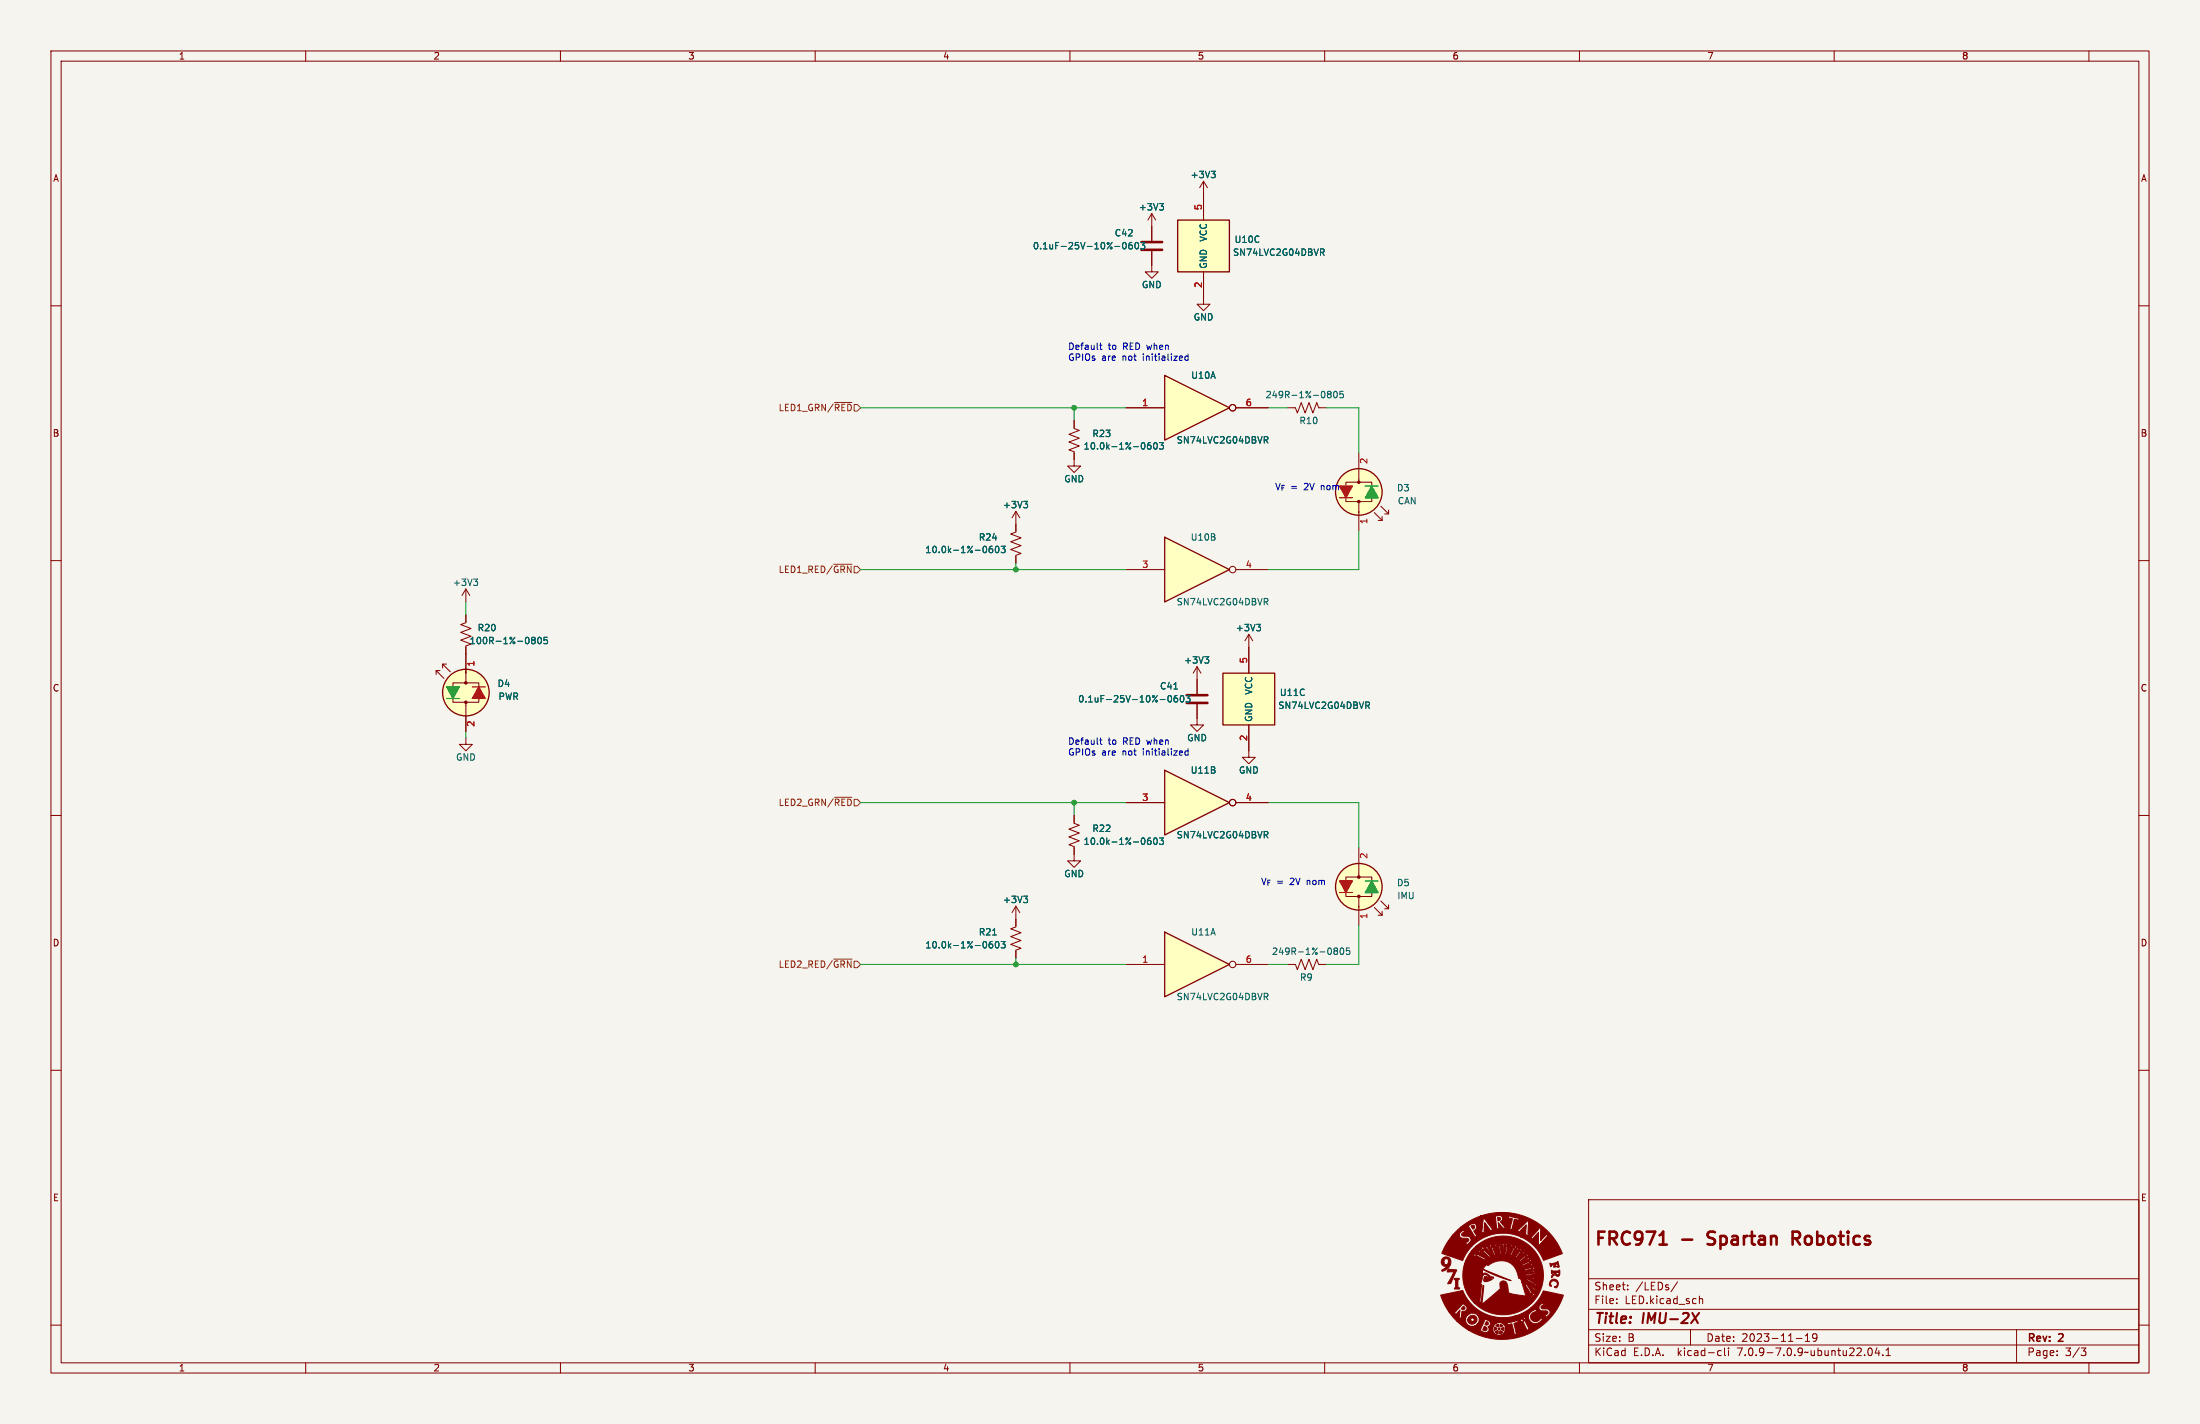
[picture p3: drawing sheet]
<svg xmlns="http://www.w3.org/2000/svg" width="432mm" height="279mm" viewBox="0 0 432 279" stroke-linecap="round" stroke-linejoin="round" font-family="sans-serif">
<path d="M0 0h431.8v279.4h-431.8z" fill="#f5f4ef" stroke="#f5f4ef" stroke-width=".2"/>
<g fill="none" stroke="#840000" stroke-width=".2">
<path d="M10 10h411.8v259.4h-411.8zM12 12h407.8v255.4h-407.8zM60 10v2M110 10v2M160 10v2M210 10v2M260 10v2M310 10v2M360 10v2M410 10v2M10 60h2M419.8 60h2"/>
<path d="M10 110h2M419.8 110h2M10 160h2M419.8 160h2M10 210h2M419.8 210h2M311.8 235.4h108v32h-108zM10 260h2M311.8 256.9h108M311.8 250.9h108M317.3 255.6v.2M317.3 254.9v.1"/>
<path d="M319.5 252.9v.2M319.5 252.2v.1M329.3 251.5l-1.3 1.9M333.5 254.3v1.5M333.5 254.9l.3-.1 .3 .1 .1 .9M419.8 260h2M60 267.4v2M110 267.4v2M160 267.4v2M210 267.4v2M260 267.4v2M310 267.4v2"/>
<path d="M311.8 263.9h108M311.8 260.9h108M331.8 260.9v3M337.4 265l.4 .1M337.8 265.9l-.4 .1M338.5 264.5v1.3l.2 .2M339.3 264.5v.1M339.3 265v1M352.5 262.6h1.2M354.3 263.2h.9M354.3 262.1l.5-.4v1.5M356.6 262.3l-.3 .3h-.3l-.2-.3 .1-.5 .4-.1 .2 .1a.99 .99 0 0 1-.3 1.4h-.3"/>
<path d="M360 267.4v2M366.8 264.6l.2-.1a.8 .8 0 0 1 .5 .7 .8 .8 0 0 1-.5 .8 .99 .99 0 0 1-.2-1.4zM368.4 264.4l-.4 1.1h1M368.8 265v1M369.5 265.8v.2M370.2 266h.8M370.2 264.9l.4-.4v1.5M395.8 260.9v6.5M403.8 265.8v.2M403.8 265.1v.1M408.5 264.5h.9l-.5 .6 .4 .1 .1 .5-.3 .3h-.4M410 267.4v2"/>
</g>
<path d="M332.2 257.6l1 2M333.5 257.6l-1.6 2" fill="none" stroke="#840000" stroke-width=".4"/>
<path d="M325.7 244.2h1.5M330.2 243.2h1.9M335.1 244.1l.4 .1M335.3 241.9l-.2 .2 .2 .5M352.4 243l.9 1.2M353 241.8l-1.2-.1v2.5M353 242.9l-1.2 .1" fill="none" stroke="#840000" stroke-width=".51"/>
<g fill="#840000" stroke="#840000" stroke-width=".2">
<path d="M282.8 254.1l4.3-.9a8.5 8.5 0 0 0 10 5.1h2.9l.1 .6 .4 .7h.3a1.43 1.43 0 0 0 1.9-.8l-.2-.3-.4 .5a.98 .98 0 0 1-1.6-.3 .98 .98 0 0 1 1-1.3l.1 .1 .2-.1-.1-.1a.43 .43 0 0 0-.4-.4 .43 .43 0 0 0-.4 .3l-.8 .6-.1 .5h-2.9h.1a8.5 8.5 0 0 0 3.3-1.8h1.5l.3 .6 .9 .1a.42 .42 0 0 1 .6 .2 .42 .42 0 0 1-.5 .5l-.2 .1 .4 .5 .2-.3a.73 .73 0 0 0 .4-1.1l-.4-.3h-1.1a.39 .39 0 0 1 0-.5 .39 .39 0 0 1 .5-.2l-.4-.5-.5 .5-.2 .4h-1.5a13.2 13.2 0 0 0 2.5-3.2l3.8 .8a12.7 12.7 0 0 1-18.6 6.9h2.1l1.4 .5 .3-.1 .3-.7h.6l.1 .1-.1 .1 .2 .3-.1 .1h.1l.1 .3h.1v.2l.1-.1 .1 .2 .1-.1v.2l.1-.1 .3 .2 .1-.1 .3 .1 .1-.1h.1v-.1l.2 .1v-.2l.1 .1v-.2l.2 .1v-.2h.2l-.1-.1 .3-.2-.1-.1 .1-.1v-.3l.1-.1-.1-.1h.1l-.2-.2 .1-.2-.1-.1-.1-.3-.2 .1 .1-.2h-.3l-.1-.2-.1 .1-.1-.2h1.2l.2 .6 .7-.3 .4 1.6a.22 .22 0 0 1 .1 .3 .22 .22 0 0 1-.2 .1l.2 .2 .6-.2 .1-.2a.4 .4 0 0 1-.5-.5l-.1-.7a.41 .41 0 0 1-.1-.6 .41 .41 0 0 1 .6-.1h.2l-.1-.5h.5l.5 .3 .7 1.3a.21 .21 0 0 0 .2 .3 .21 .21 0 0 0 .2-.3l-.3-.8a1.17 1.17 0 0 1-.2-1.3h-.1a.22 .22 0 0 0-.3-.2 .22 .22 0 0 0-.1 .4l-.3 .1v-.4l-.3 .6-.6-.1-.1 .1-1.6 .4h-2.3v.1l-.1-.1v.2l-.4 .1-.1 .3-.1-.1-.2 .7h-.6v-.2l-.3-.2a.69 .69 0 0 0 .5-.8 .69 .69 0 0 0-.7-.6l-.5-.1 .1 .3-.2 .5-.6 1.3-.2-.1-.1 .2h-2.1l-2.2-1.8 1.7 .1 .1 .3-.2 .2h.4v.4l.2-.1 .4 .1v.2l.4-.2 .2 .2 .1-.2 .2-.1 .3 .1a.36 .36 0 0 1 .4-.5l-.1-.2 .4-.3a.28 .28 0 0 1-.2-.2 .28 .28 0 0 1 .2-.3 .28 .28 0 0 1-.3-.2 .28 .28 0 0 1 .2-.3 .31 .31 0 0 1-.4-.1 .31 .31 0 0 1-.1-.4h-.1a.28 .28 0 0 1-.3 .1 .28 .28 0 0 1-.1-.3 .35 .35 0 0 1-.4 .2 .35 .35 0 0 1-.3-.2 .3 .3 0 0 1-.2 .3 .3 .3 0 0 1-.3-.1v.2l-.2 .2h-.3a.31 .31 0 0 1 .1 .4 .31 .31 0 0 1-.4 .1 .3 .3 0 0 1 .3 .3 .3 .3 0 0 1-.3 .3h-1.4l-1.6-1.8h.9l.6 .6v-.3l.7-.7-.2 1.2a.47 .47 0 0 0 .4 .6h.1l-.1-.3 .1-.8a.3 .3 0 0 1 0-.4 .3 .3 0 0 1 .5 0h.1a.71 .71 0 0 0 .4-.8 .71 .71 0 0 0-.5-.6l-.4-.2v.2l-1.4 1.6-1.2-.1a11.3 11.3 0 0 1-1.6-3.3z"/>
<path d="M289.3 244.9l.4-.3h1.8l1.3 1.8 .2-.1 3.6 .1 .8-1.5a.41 .41 0 0 0 .3-.3 .41 .41 0 0 0-.1-.4l-.1 .3h-.2v-.3l-.3 .3v.5l-.6 1.3h-3.4l-1.1-2h.4l.4 .5 .6 1.5h2.8l.8-2-.1-.3a.16 .16 0 0 1 0 .2 .16 .16 0 0 1-.2 0 .16 .16 0 0 1 0-.2l-.7 2.2h-2.4l-.5-1.3 .1-.6-.3-.3h.4l.2 .4 .5 1.8 .2-.1-.4-1.9h.3l.2 .5 .2 1.4 1.2 .1 .3-1.5 .2-.4-.1-.5-.1 .3-.2-.1 .1-.3a.53 .53 0 0 0-.2 .9l-.2 1.5h-.8l-.2-1.6 .2-.5a.77 .77 0 0 1 .3 1v.8a.16 .16 0 0 0 0 .3 .16 .16 0 0 0 .2 0 .16 .16 0 0 0 0-.3l.1-2a.17 .17 0 0 1-.2 .2 .17 .17 0 0 1-.1-.3l-.1 .3h-.2l-.3-.4 .1 .3-.2 .1-.2-.2v.4h-.3l-.2-.4v.3l-.2-.2-.5 .1-.1 .3h-.1l-.1-.3-.2 .3h-.5a.18 .18 0 0 1 0 .3 .18 .18 0 0 1-.2 0 .18 .18 0 0 1-.1-.2v.2h-1.8a7.8 7.8 0 0 1 10.7-.1 7.8 7.8 0 0 1 .7 10.7 8.1 8.1 0 0 1-11.7 .4l1 .1 .3-.3 .4-3.2 .1 .1-.3 3.6 3.2-2.7a.76 .76 0 0 0 .3-1.1 .74 .74 0 0 1 .7-.8 .74 .74 0 0 1 .8 .8v.2a1.8 1.8 0 0 0 .3 1.4l3.3 .6-.7-2.3h.5l1 1.7 .1 .6 .4 .3v-.4h.2l.1 .3a.55 .55 0 0 0 .1-.6 .55 .55 0 0 0-.6-.3l-1-1.7-.8 .1-.1-.5h.6l.4 .2 1.5 1.6h.2l-.2-.2 .1-.1 .2 .1v-.2l-.6-.3-1.3-1.3h-.2l.2 .1-.1 .2-.8-.1-.2-.5h.9l.6 .4a2.36 2.36 0 0 1 1.3 .9l.4-.1-.3-.1 .1-.2 .3 .1-.3-.4h-.5l-1.5-.8-.1 .2h-.9v-.2h-.4l-.1-.2a3.5 3.5 0 0 0-2.2-3 3.5 3.5 0 0 0-3.7 .7l-.4-.2-.7 .9 5.6 2.3-3.2-1.1-2.4-1.2v1a1.03 1.03 0 0 1 1.5 .4l.7 .2v.2l-.6-.1-1.1-.7-.5 .2-.1 .7-.3 1.1 .2 .1-.4 3.5h-1a7.6 7.6 0 0 1-2-7.6l4.6 .1a4 4 0 0 1 5.2 .1 4.8 4.8 0 0 1 1.1 2.4l-.1-.6h.4l.1 .4 .1-.1a.35 .35 0 0 0-.1-.4 .35 .35 0 0 0-.5 0 .43 .43 0 0 1 0-.7h.2l.1 .3h.1a.36 .36 0 0 0-.1-.5 .36 .36 0 0 0-.5 .2l-.2-.3a.25 .25 0 0 1 0-.5 .25 .25 0 0 1 .3 .3h.2l-.2-.5-.6 .2-.1-.1a.31 .31 0 0 1-.3-.3 .31 .31 0 0 1 .3-.3l.2 .2h.2l-.4-.4-.4 .4-.2-.2a.34 .34 0 0 1-.4-.2 .34 .34 0 0 1 .1-.4l.5 .2a.42 .42 0 0 0-.6-.4 .36 .36 0 0 1-.1 .4 .36 .36 0 0 1-.5 0 .3 .3 0 0 1-.3-.2 .3 .3 0 0 1 0-.3h.5l-.7-.2v.5h-.9a.18 .18 0 0 1-.1-.3 .18 .18 0 0 1 .3-.1h.2l-.3-.1a.28 .28 0 0 0-.4 .1 .28 .28 0 0 0 .1 .4l-1 .2-.1-.3 .5-.2h-.3a.25 .25 0 0 0-.3 .2 .25 .25 0 0 0 .1 .3l-.5 .3a.28 .28 0 0 1-.2 .1 .28 .28 0 0 1-.3-.2l.4-.3-.3 .1a.28 .28 0 0 0-.2 .3 .28 .28 0 0 0 .2 .2l-.2 .2h-4.6l.3-.6h3.8a.37 .37 0 0 0 .5 .4l-.3-.4 .5-.3a.23 .23 0 0 1 .4-.1 .23 .23 0 0 1 0 .3l-.3 .2 .3-.1a.3 .3 0 0 0 .3-.2 .3 .3 0 0 0-.2-.3l.6-.2a.29 .29 0 0 1 .4-.1 .29 .29 0 0 1 .1 .3l-.5 .2 .4-.1a.3 .3 0 0 0 .3-.1 .3 .3 0 0 0-.1-.4h1.1v.4h-.5h.7v-.5l1 .3a.3 .3 0 0 1-.1 .3 .3 .3 0 0 1-.4 0h-.1l.6 .2 .2-.5 .5 .2a.29 .29 0 0 1 .3 .3 .29 .29 0 0 1-.2 .3l-.4-.1a.41 .41 0 0 0 .4 .3 .41 .41 0 0 0 .4-.4l.6 .6-.4 .2-.3-.1a.37 .37 0 0 0 .3 .3 .37 .37 0 0 0 .4-.2h.1l.4 .7-.4 .1-.2-.3h-.1l.2 .4a.38 .38 0 0 1 .4-.1 .38 .38 0 0 1 .3 .3v.2a.22 .22 0 0 1 0 .3 .22 .22 0 0 1-.3-.1l-.2-.2a.35 .35 0 0 0 .1 .4 .35 .35 0 0 0 .5-.1l.2 .8h-.5v-.4v.5l.8-.1v.1l1.9 .5 .3-.1a.17 .17 0 0 1-.3-.1 .17 .17 0 0 1 .2-.2l-2.3-.2-.1-.5h.3v.2h1.3l.5 .2 .3-.1-.2-.2 .1-.1 .2 .1-.3-.3-.5 .2h-1.7l-.1-.4h.3l.1 .2 2.1-.2-.2-.2 .3-.1-.3-.2-.5 .2-1.8 .3-.1-.5h.3v.2l1.6-.3a.43 .43 0 0 0 .4 .1 .43 .43 0 0 0 .3-.4 .18 .18 0 0 1-.2 .1 .18 .18 0 0 1-.2-.1l.3-.2-.5-.1-.4 .3-1.1 .3a.48 .48 0 0 1-.7-.3h.3l.1 .2 1.5-.6a.4 .4 0 0 0 .6-.3l-.2 .1-.1-.1 .1-.2h-.1l-1.9 .9h-.3l-.3-.5h.3l.2 .2 1.2-.6h.6l.3-.3h-.4v-.2h.3a.54 .54 0 0 0-.8 .3l-1.4 .6h-.3l-.2-.4h.3l.1 .2 1.8-1.1a.16 .16 0 0 1-.2-.1 .16 .16 0 0 1 .2-.2h-.3l-1.6 1.2h-.3l-.4-.4h.4l.1 .2 1.3-1a.44 .44 0 0 0 .4-.1 .44 .44 0 0 0 .1-.5l-.2 .3-.1-.1 .1-.3-.4 .2-.2 .4-1.1 .9h-.4l-.4-.3 .6 .1 1.5-1.4v-.3l-.2 .2v-.3l-.1 .1-1.4 1.6h-.4l-.5-.3h.5l.2 .1 .8-1.1 .5-.2 .1-.4-.3 .1-.1-.1 .2-.2a.52 .52 0 0 0-.5 .6l-.9 1.2h-.5l-.7-.3 1 .1 1.1-1.8a.16 .16 0 0 1-.3 0 .16 .16 0 0 1 .2-.2l-.3 .1-.1 .5-.8 1.3h-.8a5.8 5.8 0 0 0-4.6 .9h-3.8l.7-1.4h.7l.3 .4a1.47 1.47 0 0 1 1.3 .5l.6 .3 .4-.2-.4-.2a2.27 2.27 0 0 1-1.4-1l-.6-.1 .2 .3-.2 .1-.2-.2-.7 .1 .4-.6h1.1l1.9 1.5 .2-.1-1.7-1.6h-.3l.2 .1v.2l-1.4-.1 .4-.4h1.3l.2 .4 .5 .2 1.1 1.1 .3-.2-1.2-1.2a.55 .55 0 0 0-.2-.5 .55 .55 0 0 0-.6-.1 .22 .22 0 0 1 .3 .1 .22 .22 0 0 1-.1 .3l-.3-.2z"/>
<path d="M285.4 250.8h.1a.79 .79 0 0 1 .9 .2 .61 .61 0 0 0-.3 .8v.2a.51 .51 0 0 0 .4 .8l-.1 .1h-.7a.2 .2 0 0 1-.2-.1 .2 .2 0 0 1 .2-.3v-.8a.45 .45 0 0 0-.3-.7z"/>
<path d="M304.4 251.3a.87 .87 0 0 1 1.3 .1 .87 .87 0 0 1-.4 1.3l-.2-.2a.66 .66 0 0 0 .5-.9 .66 .66 0 0 0-1-.2 .66 .66 0 0 0-.1 1l-.4-.3z"/>
<path d="M284.3 249l1.2 .1a.25 .25 0 0 1 .4 .1 .25 .25 0 0 1-.1 .3l-.8 1.7a.65 .65 0 0 1-.8 .7l1.2-2.4-1 .1a.25 .25 0 0 1-.4-.1 .25 .25 0 0 1 .2-.4z"/>
<path d="M304.5 249.3l1.2 .1 .4-.2a.93 .93 0 0 1-.4 1.2h-.2a.36 .36 0 0 0-.3-.3 .36 .36 0 0 0-.3 .2l-.3 .4a.77 .77 0 0 1 .6-1h-.4l-.2 .2-.1-.2h.9a.32 .32 0 0 0 .2 .4 .32 .32 0 0 0 .3-.4h-1.4z"/>
<path d="M283.1 246.9a1.01 1.01 0 0 1 1.4 0 1.01 1.01 0 0 1 .1 1.4 1.54 1.54 0 0 1-1.6 1.1v-.2l1-.7a.86 .86 0 0 1-1.1-.8h.5a.46 .46 0 0 0 .6 .4 .46 .46 0 0 0 .3-.6 .45 .45 0 0 0-.5-.5 .45 .45 0 0 0-.4 .6v.1h-.5z"/>
<path d="M304.2 247.9h.5a1.07 1.07 0 0 0 1-.4l.3 .8a.23 .23 0 0 1 0 .3 .23 .23 0 0 1-.3 0v-.1a.31 .31 0 0 0 0-.5 .31 .31 0 0 0-.5 .1l.3 .4-.5 .1-.1-.1a.19 .19 0 0 0 .1-.3 .19 .19 0 0 0-.3 0l-.3 .3z"/>
<path d="M285.8 241.6l.9-.8h1.2a.81 .81 0 0 1 .8 .7l.4 .6a.52 .52 0 0 1 .1 .7l.9-.4-.1-.1-.2 .1-.4-.6h1.3v.1l.8-.2-.2-.1v-.8h.2a.16 .16 0 0 0 .2 .1 .16 .16 0 0 0 .1-.3 .16 .16 0 0 0-.3 0v.2h-.2l.1-.9 .7 .9a.39 .39 0 0 1 .2 .7h5.4l.8 .2a.52 .52 0 0 1 .3-.7h.3v.2a.16 .16 0 0 0 .2 0 .16 .16 0 0 0 0-.2 .16 .16 0 0 0-.2 0h-.3l.8-.7-.1 1.7-.3 .1 .8 .4-.1-.4 .1-1.7a.7 .7 0 0 0-.2-.9l-2.1 2h-5.4l.6-.2h4h-4l.2-.1v-.1h-.3l-1.4-1.9a.21 .21 0 0 0-.3-.2 .21 .21 0 0 0 0 .4l-.3 2.3-1.4 .1a.22 .22 0 0 1-.1-.3 .22 .22 0 0 1 .2-.2l.3-.3v-.4a.71 .71 0 0 0-.6-.6 .71 .71 0 0 0-.7 .4l-.6 .4h-1.2l.4-.3a12.6 12.6 0 0 1 3.5-1.9h2.7v.2h.2l.2 2.1-.2 .2 .9-.1-.2-.1-.2-1 .8 .8a.37 .37 0 0 0 .6 .2l.2-.1-.3-.1-.8-.9 .4-.5v-.3l1.8 .1a.93 .93 0 0 1-.1 1l-.1 .5a.24 .24 0 0 1-.1 .3 .24 .24 0 0 1-.3 0l.3 .2a.45 .45 0 0 0 .6 0 .27 .27 0 0 1-.2-.2 .27 .27 0 0 1 .1-.3l.3-1.4 .7 .2-.1 .1a.39 .39 0 0 0 .4-.5h-.2l-1.6-.3a.16 .16 0 0 0-.2-.2 .16 .16 0 0 0-.1 .2l-.1 .3h-1.1a.9 .9 0 0 0-1.3-.4h-3a12.7 12.7 0 0 1 16 7.4l-3.7 1.3a8.4 8.4 0 0 0-4.5-4.6h1.9l.7 .5-.1-.2 1.1-1.2-.1 2.5h.2l1.4-1.5a.2 .2 0 0 1 .2-.2 .2 .2 0 0 1 .2 .1h.1l-.6-.7-.2 .1 .2 .3-1 1v-2.1a.47 .47 0 0 0-.6-.5l.2 .4-1.4 1.5-.2-.1-.1 .1h-1.9a8.7 8.7 0 0 0-11.4 4.6l-4-1.4a12.3 12.3 0 0 1 2.2-3.6h1.2l.4 .6 .8 .1a.42 .42 0 0 1 .7 .3 .42 .42 0 0 1-.7 .4l.3 .6 .3-.3a.85 .85 0 0 0 .5-1l-.4-.4h-.4a.76 .76 0 0 1-1-.4 .44 .44 0 0 1 .6-.4l-.4-.5-.6 .6-.1 .4h-1.2z"/>
<path d="M293.5 261.3l.4-.3 .2 .1v.3a.22 .22 0 0 1-.1 .3 .22 .22 0 0 1-.3-.1z"/>
<path d="M294.4 261.2l.1-.1 .5 .3a.47 .47 0 0 1-.7 .2z"/>
<path d="M294.7 260.6l.5-.2a.37 .37 0 0 1-.2 .7l-.3-.3z"/>
<path d="M293.4 260.3l.1 .1a.34 .34 0 0 1 .2 .4 .34 .34 0 0 1-.4 .2z"/>
<path d="M294.4 259.8l.6 .3-.2 .1a.25 .25 0 0 1-.3 .1 .25 .25 0 0 1-.1-.3z"/>
<path d="M293.6 260.1l.5-.3v.5h-.1z"/>
<path d="M291.3 260.2l.5 .3a.41 .41 0 0 1-.1 .6 .41 .41 0 0 1-.6-.1z"/>
<path d="M291.7 259.3a.37 .37 0 0 1 .4 .5 .37 .37 0 0 1-.6 .1z"/>
<path d="M299 259l.3-.1v.2l-.3 .1 .2-.3-.2 .3z"/>
<path d="M288.3 258.4a.9 .9 0 0 1 1.3-.1 .9 .9 0 0 1 .1 1.3 .9 .9 0 0 1-1.3 0l-.3-.6h.5l.4 .3 .3-.1v-.4a.37 .37 0 0 0-.4-.2 .37 .37 0 0 0-.3 .4h-.5z"/>
<path d="M287.2 256.3l.3 .3v.2a.4 .4 0 0 1-.7 0z"/>
<path d="M291.4 250.5h.3l1.2 .5-.1 .1a1.82 1.82 0 0 1-1.5 .3l-.1-.1z"/>
<path d="M300.5 253.9h.2v.2h-.2v-.2l.2 .1z"/>
<path d="M301.1 251.7h.2v.2h-.2l.2-.1z"/>
<path d="M300.8 250.1h.2v.1h-.2h.2z"/>
<path d="M300.7 248.7l.1-.1 .1 .2-.2 .1 .2-.2-.2 .1 .1-.1-.2 .1 .2-.2z"/>
<path d="M300.2 247.5h.2v.2h-.2l.2-.1h-.2h.2z"/>
<path d="M299.4 246.3h.2l-.1 .2h-.1l.2-.2-.2 .1 .1-.1-.1 .1z"/>
<path d="M289.7 246l.2 .2-.2-.2 .2 .2-.2-.2h.1a.15 .15 0 0 1 .2 .1 .15 .15 0 0 1-.2 .2 .15 .15 0 0 1-.1-.2l.1 .1z"/>
<path d="M298.3 245.5l.2-.1 .1 .2h-.2l.1-.1-.1 .1 .1-.1z"/>
<path d="M290.9 245.1l.3 .1-.1 .2-.2-.1 .2 .1-.2-.2 .2 .1-.2-.1 .2 .1z"/>
<path d="M297.1 244.6h.2v.2h-.2l.2-.1-.1-.1-.1 .2z"/>
<path d="M292.8 244.5h.1v.2h-.1l.1-.1-.1-.1-.1 .2z"/>
<path d="M295.8 244.3h.1v.2h-.1l.1-.2-.1 .2 .1-.2-.2 .1z"/>
<path d="M294.1 244.2l.2 .2-.2-.2 .2 .2-.1-.2h.1l.1 .2h-.2z"/>
<path d="M288.7 240.6a.37 .37 0 0 1 .7 0 .37 .37 0 0 1-.4 .5z"/>
<path d="M293.9 238.9a.36 .36 0 0 1 .6 .2 .36 .36 0 0 1-.4 .4z"/>
<circle cx="294.2" cy="260.7" r=".2"/>
<circle cx="299.5" cy="252" r=".1"/>
<circle cx="299.5" cy="251" r=".08"/>
</g>
<path d="M228.6 151.1l12.7 6.4-12.7 6.3z" fill="#ffffc2"/>
<g fill="none" stroke="#840000" stroke-width=".25">
<path d="M228.6 151.1l12.7 6.4-12.7 6.3z"/>
<circle cx="266.7" cy="174" r="4.6"/>
</g>
<g fill="none" stroke="#840000" stroke-width=".2">
<path d="M210.8 90.2v1.2h1.3l-1.3 1.3-1.3-1.3h1.3M199.4 100.3v4.1l-1 .4 2 .7-2 .8 2 .8-2 .7 2 .8-1 .4v1.5M199.4 100.3l-.8 1.3M199.4 100.3l.8 1.3M221 157.5h7.6M242.6 157.5h6.3M245.1 147.3v1.3h1.3l-1.3 1.3-1.3-1.3h1.3M210.8 160v1.5l1 .4-2 .8 2 .7-2 .8 2 .8-2 .7 1 .4v2.8h1.3l-1.3 1.3-1.3-1.3h1.3M264.2 172.7v-.6h5v.6M264.2 175.3v.6h5v-.6M266.7 166.4v5.6M266.7 177.8v3.8"/>
<path d="M269.7 178.1l1.6 1.5v-.8M270.5 179.6h.8M271 176.8l1.5 1.5v-.8M271.8 178.3h.7"/>
<circle cx="241.9" cy="157.5" r=".63"/>
</g>
<path d="M200.9 98.4h.8l-.4 .5M201.4 98.9l.3 .2v.3l-.3 .2M194.7 107.2h-.3l-.2 .3-.1 .7 .3 .2 .4-.1 .1-.4-.2-.2h-.3l-.3 .2M195.5 107.2h.1a.68 .68 0 0 1 .5 .6 .68 .68 0 0 1-.5 .6 .84 .84 0 0 1-.1-1.2zM196.5 107.2h.8l-.4 .5 .3 .1v.5l-.2 .1-.5-.1M225.8 164.4l-.4 .1-.1 .2-.1 .7 .2 .3 .5-.1v-.5l-.1-.1-.4-.1-.2 .2M226.6 164.5l.1-.1a.68 .68 0 0 1 .5 .6 .68 .68 0 0 1-.5 .7 .84 .84 0 0 1-.1-1.2zM227.6 164.4h.8l-.5 .5 .4 .1v.6l-.2 .1-.5-.1M248.1 163.1h.5l.3 .3-.2 .3-.6 .1M248.4 163.8l.5 .6" fill="none" stroke="#006464" stroke-width=".2"/>
<circle cx="266.7" cy="174" r="4.6" fill="#ffffc2" stroke="#ffffc2" stroke-width=".2"/>
<g fill="#840000" stroke="#840000" stroke-width=".2">
<path d="M266.7 176.3v1.8z"/>
<circle cx="266.7" cy="172.1" r=".25"/>
<circle cx="266.7" cy="175.9" r=".25"/>
</g>
<path d="M267.9 172.8h2.6" fill="none" stroke="#00c200" stroke-width=".25"/>
<path d="M262.9 175.1h2.5" fill="none" stroke="#f00" stroke-width=".25"/>
<path d="M262.9 172.8h2.5l-1.2 2.3z" fill="#f00" stroke="#f00" stroke-width=".25"/>
<path d="M269.2 172.9l1.3 2.3h-2.5z" fill="#00c200" stroke="#00c200" stroke-width=".25"/>
<path d="M228.6 182.9l12.7 6.3-12.7 6.4z" fill="#ffffc2"/>
<g fill="none" stroke="#840000" stroke-width=".25">
<path d="M240 132.1h10.2v10.1h-10.2zM228.6 182.9l12.7 6.3-12.7 6.4z"/>
<circle cx="91.4" cy="135.9" r="4.6"/>
</g>
<g fill="none" stroke="#840000" stroke-width=".2">
<path d="M85.6 132.3v-.7l1.5 1.5M85.6 131.6h.8M86.9 131.1v-.8l1.5 1.5M86.9 130.3h.7M88.9 137.2v.6h5.1v-.6M88.9 134.6v-.6h5.1v.6M91.4 128.3v3.8M91.4 137.9v5.6M245.1 127v5.1M245.1 142.2v5.1M221 189.2h7.6M242.6 189.2h6.3"/>
<path d="M252.7 189.2h1.6l.3 1 .8-2 .8 2 .7-2 .8 2 .7-2 .4 1h1.5"/>
<circle cx="241.9" cy="189.2" r=".63"/>
</g>
<path d="M268.1 137.7h.5l.2 .3-.1 .3-.6 .1M268.4 138.4l.4 .6M248.1 194.9h.5l.3 .2-.2 .4-.6 .1M248.4 195.6l.5 .6M261.9 186.5h.1M261.9 186.1l.4-.1 .2 .1v.2l-.2 .2M262 186.5h.3M262 186.5l-.1 .1M262.3 186.5l.2 .3v.3l-.2 .2-.4-.1M263.2 186.1l.1-.1a.68 .68 0 0 1 .5 .6 .68 .68 0 0 1-.5 .7 .85 .85 0 0 1-.1-1.2zM264.9 186h-.6l-.1 .6 .2-.1h.4l.2 .2-.1 .4-.2 .2-.5-.2" fill="none" stroke="#006464" stroke-width=".2"/>
<g fill="#ffffc2" stroke="#ffffc2" stroke-width=".2">
<path d="M240 132.1h10.2v10.1h-10.2z"/>
<circle cx="91.4" cy="135.9" r="4.6"/>
</g>
<g fill="#840000" stroke="#840000" stroke-width=".2">
<path d="M91.4 131.8v1.8z"/>
<circle cx="91.4" cy="137.8" r=".25"/>
<circle cx="91.4" cy="134" r=".25"/>
</g>
<path d="M87.7 137h2.5" fill="none" stroke="#00c200" stroke-width=".25"/>
<path d="M92.7 134.8h2.5" fill="none" stroke="#f00" stroke-width=".25"/>
<path d="M94 134.8l1.2 2.3h-2.5z" fill="#f00" stroke="#f00" stroke-width=".25"/>
<path d="M87.6 134.7h2.6l-1.3 2.3z" fill="#00c200" stroke="#00c200" stroke-width=".25"/>
<path d="M228.6 105.4l12.7 6.4-12.7 6.3z" fill="#ffffc2"/>
<path d="M231.1 43.2h10.2v10.1h-10.2zM228.6 105.4l12.7 6.4-12.7 6.3z" fill="none" stroke="#840000" stroke-width=".25"/>
<g fill="none" stroke="#840000" stroke-width=".2">
<path d="M236.2 35.6l-.7 1.2M236.2 35.6v7.6M236.2 35.6l.8 1.2M226.1 49.3v4h1.2l-1.2 1.3-1.3-1.3h1.3M226.1 41.9v5.3M226.1 41.9l-.8 1.3M226.1 41.9l.7 1.3M236.2 53.3v6.4h1.3l-1.3 1.3-1.3-1.3h1.3M221 111.8h7.6M242.6 111.8h6.3M91.4 120.7v1.5l-1 .4 2.1 .7-2.1 .8 2.1 .7-2.1 .8 2.1 .8-1.1 .3v1.6M234.9 138.2v4h1.3l-1.3 1.3-1.2-1.3h1.2"/>
<path d="M234.9 130.8v5.3M234.9 130.8l-.7 1.3M234.9 130.8l.8 1.3M245.1 124.5l-.8 1.2M245.1 124.5v2.5M245.1 124.5l.8 1.2"/>
<circle cx="241.9" cy="111.8" r=".63"/>
</g>
<g fill="none" stroke="#006464" stroke-width=".2">
<path d="M227.6 39.9h.8l-.5 .5M237.7 33.6h.8l-.4 .5M238.3 34.1l.2 .2v.3l-.2 .3M220.5 47.7l.1-.1a.68 .68 0 0 1 .5 .6 .68 .68 0 0 1-.5 .6l-.3-.4zM222.1 47.6h-.3l-.2 .3-.1 .7 .3 .2 .4-.1 .1-.4-.2-.2h-.3l-.3 .2M222.9 47.7l.2-.1a.68 .68 0 0 1 .4 .6 .68 .68 0 0 1-.4 .6l-.4-.4zM223.9 47.6h.8l-.4 .5 .3 .1v.5l-.2 .1-.5-.1M228.1 40.4l.3 .3v.3l-.3 .2M259.2 48.8h.5l.2 .3-.1 .3-.6 .1M259.5 49.5l.4 .6M248.1 117.4h.5l.3 .3-.2 .3-.6 .1M248.4 118.1l.5 .6"/>
<path d="M104.4 125.5l.2 .1M104.4 125.1l.4-.1 .2 .2 .1 .1-.3 .3M104.6 125.6h.2M104.6 125.6h-.2M104.8 125.6l.3 .2-.1 .4-.2 .1-.4-.1M105.7 125.1l.1-.1a.68 .68 0 0 1 .5 .7 .68 .68 0 0 1-.5 .6 .84 .84 0 0 1-.1-1.2zM107.4 125h-.6l-.1 .6 .2-.1 .5 .1 .1 .2-.1 .4-.2 .1-.5-.1M229.3 136.6l.2-.1a.68 .68 0 0 1 .5 .6 .68 .68 0 0 1-.5 .6l-.3-.4zM230.4 135.2h.7M231 136.5h-.3l-.2 .3-.1 .7 .3 .2 .4-.1 .1-.4-.2-.2h-.3l-.3 .2M231.8 136.6l.1-.1a.68 .68 0 0 1 .5 .6 .68 .68 0 0 1-.5 .6l-.3-.4zM232.8 136.5h.8l-.4 .5 .3 .1v.5l-.2 .1-.5-.1"/>
<path d="M236.5 128.8h.7l-.4 .5M237 129.3l.2 .3v.3l-.2 .2M246.6 122.5h.8l-.4 .5M247.2 123l.2 .2v.3l-.2 .3"/>
</g>
<path d="M224 49h4.1M224 47.5h4.1M232.9 137.9h4.1M232.9 136.4h4.1" fill="none" stroke="#840000" stroke-width=".51"/>
<path d="M231.1 43.2h10.2v10.1h-10.2z" fill="#ffffc2" stroke="#ffffc2" stroke-width=".2"/>
<path d="M228.6 73.7l12.7 6.3-12.7 6.4z" fill="#ffffc2"/>
<g fill="none" stroke="#840000" stroke-width=".25">
<path d="M228.6 73.7l12.7 6.3-12.7 6.4z"/>
<circle cx="266.7" cy="96.5" r="4.6"/>
</g>
<g fill="none" stroke="#840000" stroke-width=".2">
<path d="M236.2 38.1v5.1M226.1 44.5v2.7M226.1 49.3v2.8M236.2 53.3v5.1M210.8 82.6v1.5l1 .4-2 .7 2 .8-2 .7 2 .8-2 .8 1 .3v1.6M221 80h7.6M242.6 80h6.3M252.7 80h1.6l.3 1 .8-2 .8 2 .7-2 .8 2 .7-2 .4 1h1.5M264.2 95.3v-.7h5v.7M264.2 97.8v.6h5v-.6M266.7 88.9v5.6M271 99.3l1.5 1.5v-.7"/>
<path d="M91.4 115.6l-.7 1.2M91.4 115.6v2.5M91.4 115.6l.8 1.2M199.4 102.9v1.2M199.4 109.2v1.3M266.7 100.3v3.8M269.7 100.6l1.6 1.5v-.8M270.5 102.1h.8M271.8 100.8h.7M91.4 120.7v1.2M91.4 127v5.1M234.9 133.4v2.7"/>
<path d="M234.9 138.2v2.8M245.1 127v5.1M91.4 144.8v1.3h1.3l-1.3 1.2-1.2-1.2h1.2M91.4 140.5v3M221 157.5h7.6M242.6 157.5h6.3M245.1 142.2v5.1M199.4 177.8v4.1l-1 .3 2 .8-2 .8 2 .7-2 .8 2 .8-1 .3v1.6M199.4 177.8l-.8 1.3M199.4 177.8l.8 1.3M210.8 160v1.3M210.8 166.4v1.2"/>
<circle cx="241.9" cy="80" r=".63"/>
<circle cx="241.9" cy="157.5" r=".63"/>
</g>
<g fill="none" stroke="#006464" stroke-width=".2">
<path d="M227.6 39.9h.8l-.5 .5M237.7 33.6h.8l-.4 .5M238.3 34.1l.2 .2v.3l-.2 .3M220.5 47.7l.1-.1a.68 .68 0 0 1 .5 .6 .68 .68 0 0 1-.5 .6l-.3-.4zM222.1 47.6h-.3l-.2 .3-.1 .7 .3 .2 .4-.1 .1-.4-.2-.2h-.3l-.3 .2M222.9 47.7l.2-.1a.68 .68 0 0 1 .4 .6 .68 .68 0 0 1-.4 .6l-.4-.4zM223.9 47.6h.8l-.4 .5 .3 .1v.5l-.2 .1-.5-.1M228.1 40.4l.3 .3v.3l-.3 .2M259.2 48.8h.5l.2 .3-.1 .3-.6 .1M259.5 49.5l.4 .6M260.7 77.3h.1M260.7 76.8h.3l.2 .1 .1 .2-.3 .2"/>
<path d="M260.8 77.3h.2M260.8 77.3l-.1 .1M261 77.3l.3 .3-.1 .3-.2 .1h-.3M261.9 76.8h.1a.68 .68 0 0 1 .5 .6 .68 .68 0 0 1-.5 .6 .85 .85 0 0 1-.1-1.2zM263.6 76.8h-.6v.6l.1-.1h.5l.1 .2-.1 .4-.2 .1-.4-.1M200.9 98.4h.8l-.4 .5M201.4 98.9l.3 .2v.3l-.3 .2M225.8 86.9h-.4l-.1 .3-.1 .7 .2 .2 .5-.1v-.4l-.1-.2-.4-.1-.2 .3M226.6 86.9h.1a.68 .68 0 0 1 .5 .6 .68 .68 0 0 1-.5 .6 .84 .84 0 0 1-.1-1.2zM227.6 86.9h.8l-.5 .4 .4 .2v.5l-.2 .1-.5-.1M248.1 85.7h.5l.3 .2-.2 .4h-.6M248.4 86.3l.5 .6"/>
<path d="M93 113.6h.7l-.4 .5M93.5 114.1l.2 .2v.3l-.2 .3M194.7 107.2h-.3l-.2 .3-.1 .7 .3 .2 .4-.1 .1-.4-.2-.2h-.3l-.3 .2M195.5 107.2h.1a.68 .68 0 0 1 .5 .6 .68 .68 0 0 1-.5 .6 .84 .84 0 0 1-.1-1.2zM196.5 107.2h.8l-.4 .5 .3 .1v.5l-.2 .1-.5-.1M104.4 125.5l.2 .1M104.4 125.1l.4-.1 .2 .2 .1 .1-.3 .3M104.6 125.6h.2M104.6 125.6h-.2M104.8 125.6l.3 .2-.1 .4-.2 .1-.4-.1M105.7 125.1l.1-.1a.68 .68 0 0 1 .5 .7 .68 .68 0 0 1-.5 .6 .84 .84 0 0 1-.1-1.2zM107.4 125h-.6l-.1 .6 .2-.1 .5 .1 .1 .2-.1 .4-.2 .1-.5-.1"/>
<path d="M229.3 136.6l.2-.1a.68 .68 0 0 1 .5 .6 .68 .68 0 0 1-.5 .6l-.3-.4zM230.4 135.2h.7M231 136.5h-.3l-.2 .3-.1 .7 .3 .2 .4-.1 .1-.4-.2-.2h-.3l-.3 .2M231.8 136.6l.1-.1a.68 .68 0 0 1 .5 .6 .68 .68 0 0 1-.5 .6l-.3-.4zM232.8 136.5h.8l-.4 .5 .3 .1v.5l-.2 .1-.5-.1M236.5 128.8h.7l-.4 .5M237 129.3l.2 .3v.3l-.2 .2M246.6 122.5h.8l-.4 .5M247.2 123l.2 .2v.3l-.2 .3M268.1 137.7h.5l.2 .3-.1 .3-.6 .1M268.4 138.4l.4 .6M200.9 175.8h.8l-.4 .5"/>
<path d="M201.4 176.3l.3 .3v.3l-.3 .2M225.8 164.4l-.4 .1-.1 .2-.1 .7 .2 .3 .5-.1v-.5l-.1-.1-.4-.1-.2 .2M226.6 164.5l.1-.1a.68 .68 0 0 1 .5 .6 .68 .68 0 0 1-.5 .7 .84 .84 0 0 1-.1-1.2zM227.6 164.4h.8l-.5 .5 .4 .1v.6l-.2 .1-.5-.1M248.1 163.1h.5l.3 .3-.2 .3-.6 .1M248.4 163.8l.5 .6M194.7 184.7l-.3 .1-.2 .2-.1 .8 .3 .2 .4-.1 .1-.4-.2-.2-.3-.1-.3 .3M194.8 183.5h.8M195.5 184.8l.1-.1a.68 .68 0 0 1 .5 .7 .68 .68 0 0 1-.5 .6 .84 .84 0 0 1-.1-1.2zM196.5 184.7h.8l-.4 .5 .3 .1v.6l-.2 .1-.5-.1"/>
</g>
<circle cx="266.7" cy="96.5" r="4.6" fill="#ffffc2" stroke="#ffffc2" stroke-width=".2"/>
<g fill="#840000" stroke="#840000" stroke-width=".2">
<path d="M266.7 98.8v1.8z"/>
<circle cx="266.7" cy="94.6" r=".25"/>
<circle cx="266.7" cy="98.4" r=".25"/>
</g>
<path d="M267.9 95.4h2.6" fill="none" stroke="#00c200" stroke-width=".25"/>
<path d="M262.9 97.6h2.5" fill="none" stroke="#f00" stroke-width=".25"/>
<path d="M262.9 95.4h2.5l-1.2 2.2z" fill="#f00" stroke="#f00" stroke-width=".25"/>
<path d="M269.2 95.4l1.3 2.3h-2.5z" fill="#00c200" stroke="#00c200" stroke-width=".25"/>
<path d="M163.8 79h3.4M163.6 110.7h3.6M163.8 156.4h3.4M163.6 188.2h3.6" fill="none" stroke="#725600" stroke-width=".2"/>
<path d="M215.8 67.7h.5M216 67.3v1.1l.3 .2M233.2 69.4v1.3M233.2 69.9h-.4l-.2 .2 .1 .5h.5M215.8 145.2h.5M216 144.8v1.1l.3 .1M233.2 146.9v1.3M233.2 147.4l-.4-.1-.2 .3 .1 .5h.5" fill="none" stroke="#0000c2" stroke-width=".2"/>
<g fill="none" stroke="#009600" stroke-width=".2">
<path d="M168.9 80h52.1M210.8 80v2.6M248.9 80h3.8M260.3 80h6.4v8.9M91.4 118.1v2.6M168.9 111.8h52.1M199.4 110.5v1.3M266.7 104.1v7.7h-17.8M91.4 143.5v1.3M168.9 157.5h52.1M210.8 157.5v2.5M248.9 157.5h17.8v8.9"/>
<path d="M168.9 189.2h52.1M199.4 188v1.2M248.9 189.2h3.8M266.7 181.6v7.6h-6.4"/>
</g>
<g fill="#009600" stroke="#009600" stroke-width=".2">
<circle cx="199.4" cy="189.2" r=".46"/>
<circle cx="210.8" cy="157.5" r=".46"/>
<circle cx="199.4" cy="111.8" r=".46"/>
<circle cx="210.8" cy="80" r=".46"/>
</g>
<g font-size="3.5" fill="#840000">
<text x="312.8" y="245.1">FRC971</text>
<text x="336.4" y="245.1">Spartan</text>
<text x="353.9" y="245.1">Robotics</text>
</g>
<g font-size="2.8" fill="#840000">
<text x="312.8" y="260.3">Title:</text>
<text x="322.5" y="260.3">IMU-2X</text>
</g>
<g font-size="2.1" fill="#840000">
<text x="312.8" y="256.1">File:</text>
<text x="312.8" y="253.4">Sheet:</text>
<text x="318.9" y="256.1">LED.kicad_sch</text>
<text x="321" y="253.4">/LEDs/</text>
<text x="312.8" y="263.5">Size:</text>
<text x="319.5" y="263.5">B</text>
<text x="334.8" y="263.5">Date:</text>
<text x="341.8" y="263.5">2023-11-19</text>
<text x="397.8" y="263.7">Rev:</text>
<text x="404.2" y="263.7">2</text>
<text x="312.8" y="266.3">KiCad</text>
<text x="320.5" y="266.3">E.D.A.</text>
<text x="329.4" y="266.3">kicad-cli</text>
<text x="341.3" y="266.3">7.0.9-7.0.9~ubuntu22.04.1</text>
<text x="397.8" y="266.3">Page:</text>
<text x="405.3" y="266.3">3/3</text>
</g>
<g font-size="1.8" fill="#840000">
<text x="35" y="11.9">1</text>
<text x="85" y="11.9">2</text>
<text x="135" y="11.9">3</text>
<text x="185" y="11.9">4</text>
<text x="235" y="11.9">5</text>
<text x="285" y="11.9">6</text>
<text x="335" y="11.9">7</text>
<text x="385" y="11.9">8</text>
<text x="10.3" y="35.9">A</text>
<text x="420.1" y="35.9">A</text>
<text x="10.3" y="85.9">B</text>
<text x="420.1" y="85.9">B</text>
<text x="10.3" y="135.9">C</text>
<text x="420.1" y="135.9">C</text>
<text x="10.3" y="185.9">D</text>
<text x="420.1" y="185.9">D</text>
<text x="10.3" y="235.9">E</text>
<text x="420.1" y="235.9">E</text>
<text x="35" y="269.3">1</text>
<text x="85" y="269.3">2</text>
<text x="135" y="269.3">3</text>
<text x="185" y="269.3">4</text>
<text x="235" y="269.3">5</text>
<text x="285" y="269.3">6</text>
<text x="335" y="269.3">7</text>
<text x="385" y="269.3">8</text>
</g>
<g font-size="1.8" fill="#006464">
<text x="233.6" y="35.2">+3V3</text>
<text x="223.4" y="41.5">+3V3</text>
<text x="218.7" y="46.6">C42</text>
<text x="237.1" y="47.5" transform="rotate(-90 237.1 47.5)">VCC</text>
<text x="242.2" y="47.9">U10C</text>
<text x="202.6" y="49.1">0.1uF-25V-10%-0603</text>
<text x="237.1" y="52.8" transform="rotate(-90 237.1 52.8)">GND</text>
<text x="241.9" y="50.4">SN74LVC2G04DBVR</text>
<text x="224" y="56.7">GND</text>
<text x="234.2" y="63.1">GND</text>
<text x="233.7" y="74.5">U10A</text>
<text x="248.3" y="78.3">249R-1%-0805</text>
<text x="254.9" y="83.4">R10</text>
<text x="212.6" y="88.4">10.0k-1%-0603</text>
<text x="214.3" y="86">R23</text>
<text x="230.9" y="87.2">SN74LVC2G04DBVR</text>
<text x="208.8" y="94.8">GND</text>
<text x="196.7" y="99.9">+3V3</text>
<text x="274.1" y="96.6">D3</text>
<text x="274.2" y="99.1">CAN</text>
<text x="192" y="106.3">R24</text>
<text x="233.6" y="106.3">U10B</text>
<text x="181.5" y="108.7">10.0k-1%-0603</text>
<text x="88.8" y="115.2">+3V3</text>
<text x="230.9" y="119">SN74LVC2G04DBVR</text>
<text x="93.7" y="124.1">R20</text>
<text x="242.5" y="124.1">+3V3</text>
<text x="92.1" y="126.6">100R-1%-0805</text>
<text x="232.3" y="130.4">+3V3</text>
<text x="97.6" y="135">D4</text>
<text x="97.7" y="137.5">PWR</text>
<text x="227.6" y="135.5">C41</text>
<text x="246" y="136.4" transform="rotate(-90 246 136.4)">VCC</text>
<text x="251.1" y="136.8">U11C</text>
<text x="211.5" y="138">0.1uF-25V-10%-0603</text>
<text x="246" y="141.7" transform="rotate(-90 246 141.7)">GND</text>
<text x="250.8" y="139.3">SN74LVC2G04DBVR</text>
<text x="89.4" y="149.5">GND</text>
<text x="232.9" y="145.6">GND</text>
<text x="233.6" y="152">U11B</text>
<text x="243.1" y="152">GND</text>
<text x="212.6" y="166">10.0k-1%-0603</text>
<text x="214.3" y="163.4">R22</text>
<text x="230.9" y="164.7">SN74LVC2G04DBVR</text>
<text x="208.8" y="172.3">GND</text>
<text x="196.7" y="177.4">+3V3</text>
<text x="274.1" y="174.1">D5</text>
<text x="274.2" y="176.6">IMU</text>
<text x="192" y="183.7">R21</text>
<text x="233.7" y="183.7">U11A</text>
<text x="181.5" y="186.3">10.0k-1%-0603</text>
<text x="249.6" y="187.6">249R-1%-0805</text>
<text x="230.9" y="196.4">SN74LVC2G04DBVR</text>
<text x="255.1" y="192.6">R9</text>
</g>
<g font-size="1.8" fill="#a90000">
<text x="236" y="41.3" transform="rotate(-90 236 41.3)">5</text>
<text x="236" y="56.6" transform="rotate(-90 236 56.6)">2</text>
<text x="224.1" y="79.8">1</text>
<text x="244.4" y="79.8">6</text>
<text x="268.7" y="91.1" transform="rotate(-90 268.7 91.1)">2</text>
<text x="268.7" y="102.9" transform="rotate(-90 268.7 102.9)">1</text>
<text x="224.1" y="111.5">3</text>
<text x="244.4" y="111.5">4</text>
<text x="93.4" y="130.9" transform="rotate(-90 93.4 130.9)">1</text>
<text x="244.9" y="130.2" transform="rotate(-90 244.9 130.2)">5</text>
<text x="93.4" y="142.7" transform="rotate(-90 93.4 142.7)">2</text>
<text x="244.9" y="145.5" transform="rotate(-90 244.9 145.5)">2</text>
<text x="224.1" y="157.2">3</text>
<text x="244.4" y="157.2">4</text>
<text x="268.7" y="168.6" transform="rotate(-90 268.7 168.6)">2</text>
<text x="268.7" y="180.4" transform="rotate(-90 268.7 180.4)">1</text>
<text x="224.1" y="189">1</text>
<text x="244.4" y="189">6</text>
</g>
<g font-size="1.8" fill="#0000c2">
<text x="209.5" y="68.7">Default</text>
<text x="209.5" y="70.9">GPIOs</text>
<text x="216.2" y="70.9">are</text>
<text x="217.5" y="68.7">to</text>
<text x="220.4" y="70.9">not</text>
<text x="220.5" y="68.7">RED when</text>
<text x="224.6" y="70.9">initialized</text>
<text x="250.2" y="96.3">V_{F}</text>
<text x="253.3" y="96.3">=</text>
<text x="256.1" y="96.3">2V</text>
<text x="259.5" y="96.3">nom</text>
<text x="209.5" y="146.2">Default</text>
<text x="209.5" y="148.3">GPIOs</text>
<text x="216.2" y="148.3">are</text>
<text x="217.5" y="146.2">to</text>
<text x="220.4" y="148.3">not</text>
<text x="220.5" y="146.2">RED when</text>
<text x="224.6" y="148.3">initialized</text>
<text x="247.4" y="173.7">V_{F}</text>
<text x="250.6" y="173.7">=</text>
<text x="253.3" y="173.7">2V</text>
<text x="256.8" y="173.7">nom</text>
</g>
<g font-size="1.8" fill="#725600">
<text x="152.7" y="80.9">LED1_GRN/~{RED}</text>
<text x="152.7" y="112.6">LED1_RED/~{GRN}</text>
<text x="152.7" y="158.3">LED2_GRN/~{RED}</text>
<text x="152.7" y="190.1">LED2_RED/~{GRN}</text>
</g>
</svg>
